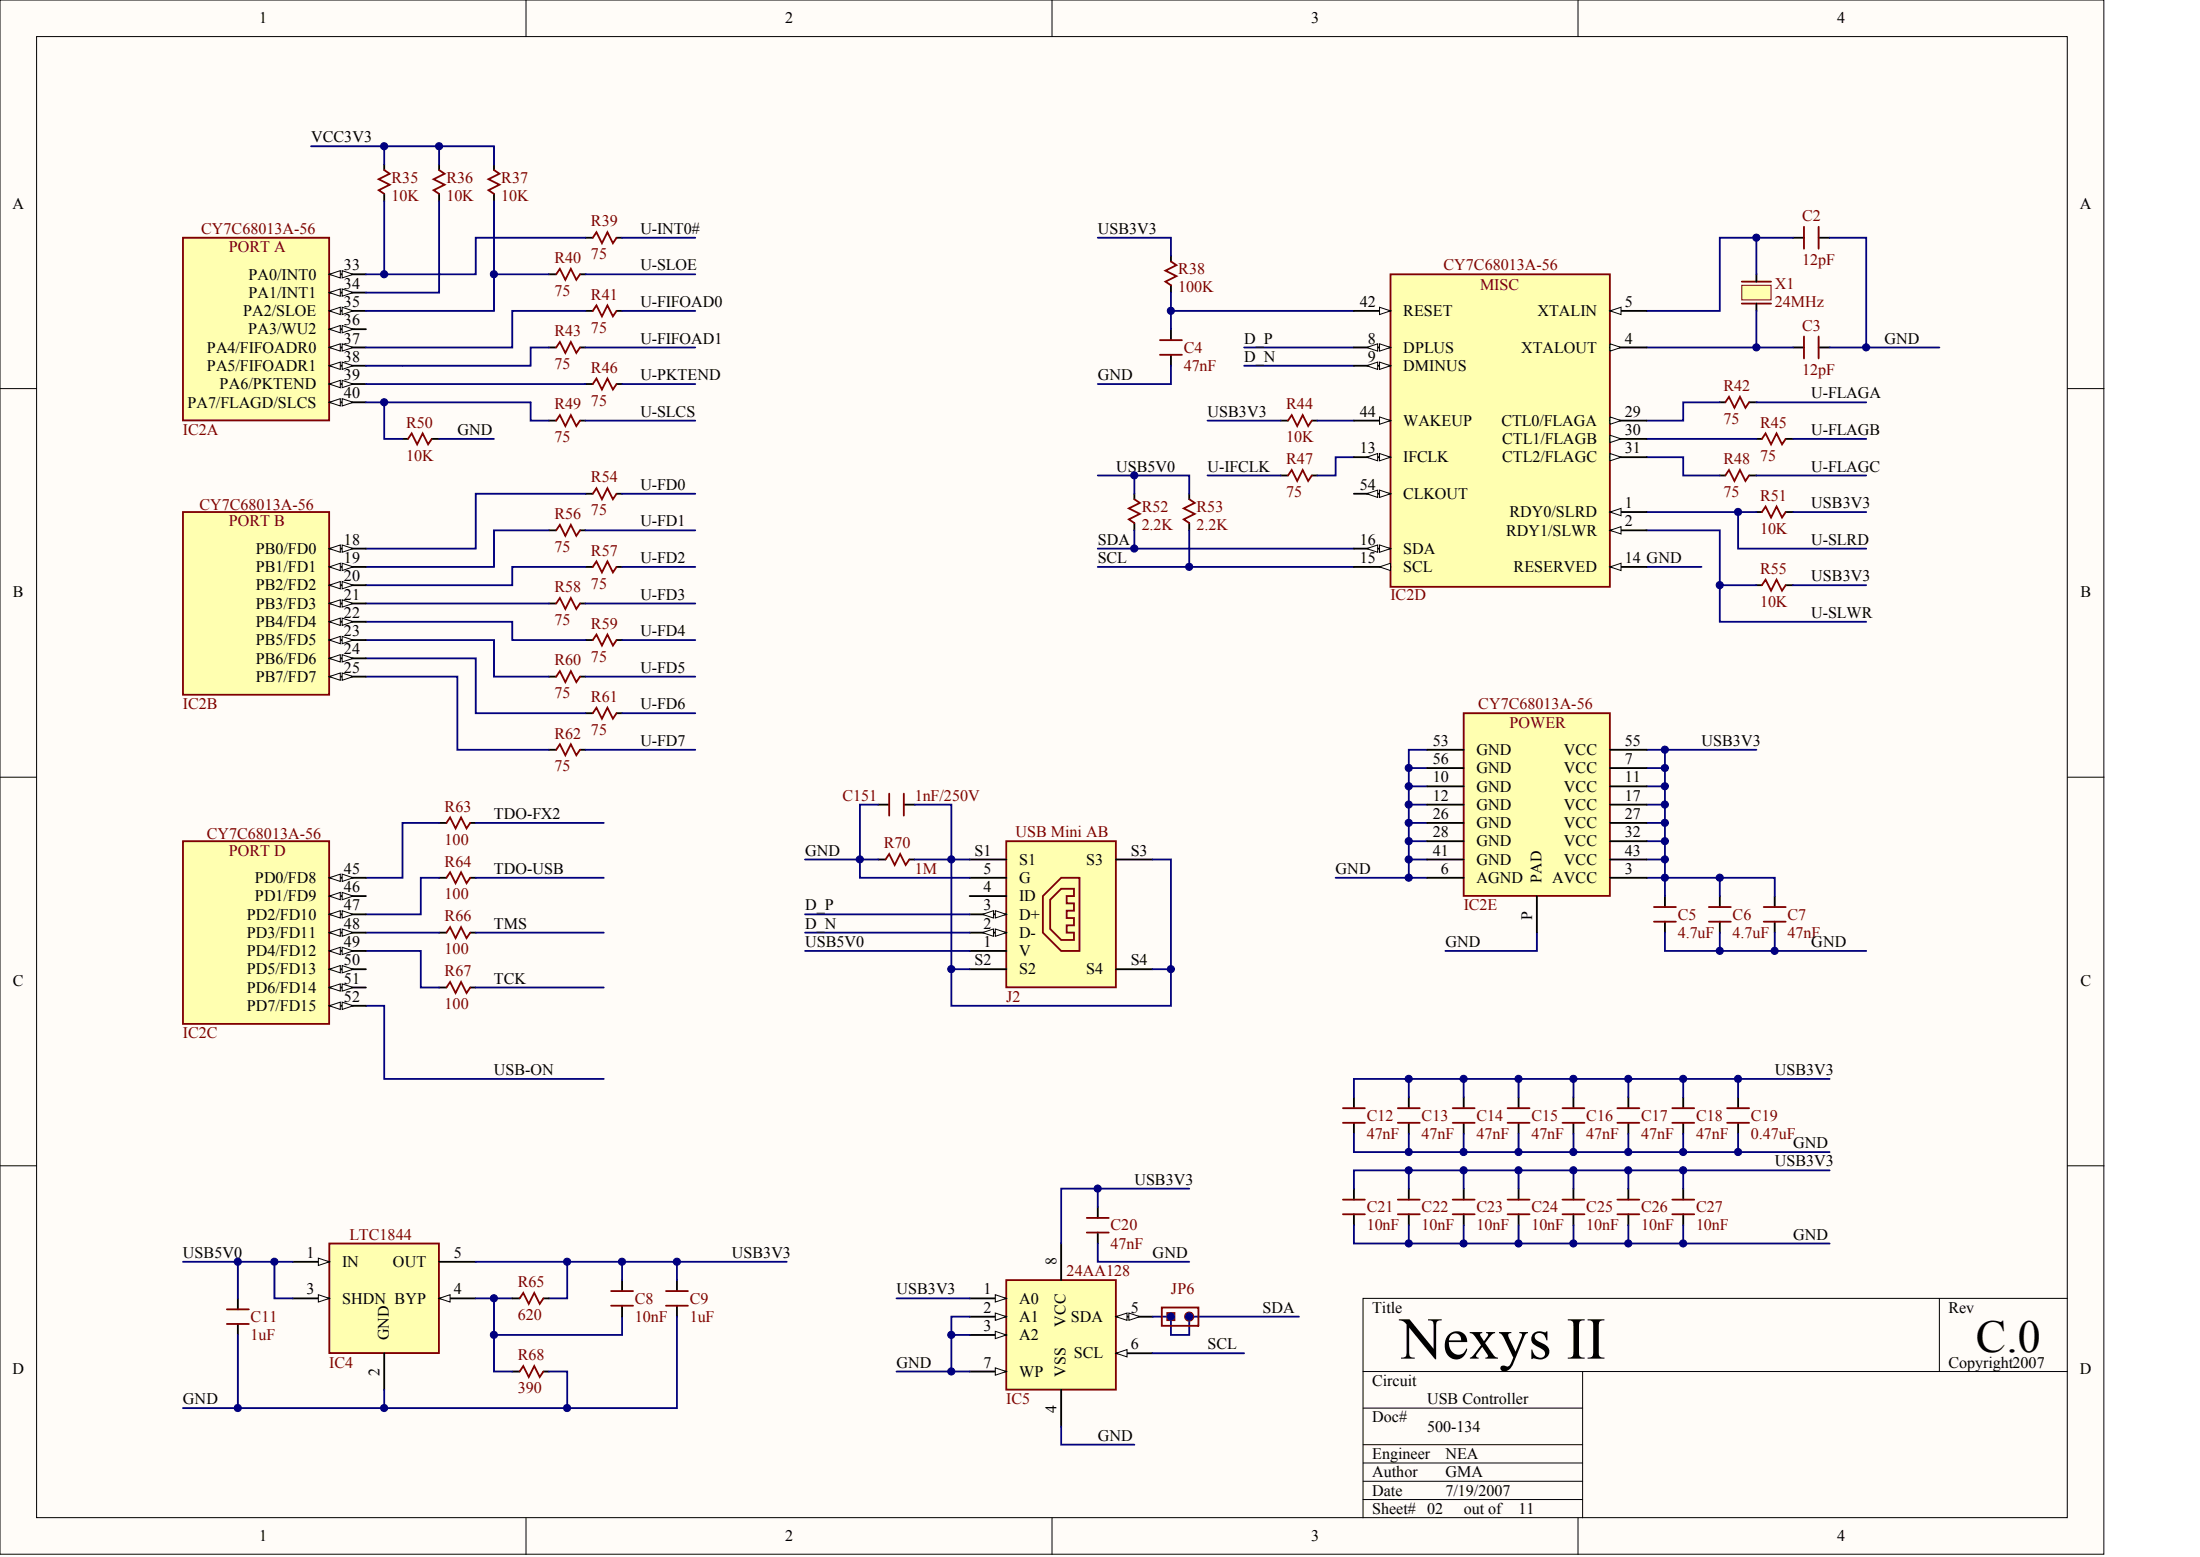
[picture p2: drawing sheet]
<svg xmlns="http://www.w3.org/2000/svg" width="840mm" height="594mm" viewBox="0 0 840 594" stroke-linecap="round" stroke-linejoin="round" font-family="sans-serif">
<g fill="#fffcf8" stroke="#000" stroke-width=".38">
<path d="M0 0h802.9v593h-802.9z"/>
<path d="M14 14h775v565.1h-775z"/>
</g>
<g fill="none" stroke="#000" stroke-width=".38">
<path d="M200.7 0v14M401.5 0v14M602.2 0v14M0 148.3h14M789 148.3h14M0 296.5h14M789 296.5h14M0 444.8h14M789 444.8h14M740.1 495.4v27.9M789 495.4h-268.8v83.7M520.2 523.3h268.8"/>
<path d="M520.2 537.3h83.8M604 523.3v55.8M520.2 558.2h83.8M520.2 551.2h83.8M200.7 579.1v14M401.5 579.1v14M520.2 565.2h83.8M520.2 572.2h83.8M602.2 579.1v14"/>
</g>
<path d="M69.8 90.7h55.8v69.7h-55.8z" fill="#ffffb0" stroke="#800000" stroke-width=".7"/>
<path d="M125.7 104.7h14" fill="none" stroke="#000" stroke-width=".7"/>
<g fill="#fffcf8" stroke="#000" stroke-width=".38">
<path d="M125.7 104.7l4.2-1.4v2.8z"/>
<path d="M130.6 103.3l4.2 1.4-4.2 1.4z"/>
</g>
<path d="M125.7 111.6h14" fill="none" stroke="#000" stroke-width=".7"/>
<g fill="#fffcf8" stroke="#000" stroke-width=".38">
<path d="M125.7 111.6l4.2-1.4v2.8z"/>
<path d="M130.6 110.2l4.2 1.4-4.2 1.4z"/>
</g>
<path d="M125.7 118.6h14" fill="none" stroke="#000" stroke-width=".7"/>
<g fill="#fffcf8" stroke="#000" stroke-width=".38">
<path d="M125.7 118.6l4.2-1.4v2.8z"/>
<path d="M130.6 117.2l4.2 1.4-4.2 1.4z"/>
</g>
<path d="M125.7 125.6h14" fill="none" stroke="#000" stroke-width=".7"/>
<g fill="#fffcf8" stroke="#000" stroke-width=".38">
<path d="M125.7 125.6l4.2-1.4v2.8z"/>
<path d="M130.6 124.2l4.2 1.4-4.2 1.4z"/>
</g>
<path d="M125.7 132.6h14" fill="none" stroke="#000" stroke-width=".7"/>
<g fill="#fffcf8" stroke="#000" stroke-width=".38">
<path d="M125.7 132.6l4.2-1.4v2.8z"/>
<path d="M130.6 131.2l4.2 1.4-4.2 1.4z"/>
</g>
<path d="M125.7 139.6h14" fill="none" stroke="#000" stroke-width=".7"/>
<g fill="#fffcf8" stroke="#000" stroke-width=".38">
<path d="M125.7 139.6l4.2-1.4v2.7z"/>
<path d="M130.6 138.2l4.2 1.4-4.2 1.3z"/>
</g>
<path d="M125.7 146.5h14" fill="none" stroke="#000" stroke-width=".7"/>
<g fill="#fffcf8" stroke="#000" stroke-width=".38">
<path d="M125.7 146.5l4.2-1.4v2.8z"/>
<path d="M130.6 145.1l4.2 1.4-4.2 1.4z"/>
</g>
<path d="M125.7 153.5h14" fill="none" stroke="#000" stroke-width=".7"/>
<g fill="#fffcf8" stroke="#000" stroke-width=".38">
<path d="M125.7 153.5l4.2-1.4v2.8z"/>
<path d="M130.6 152.1l4.2 1.4-4.2 1.4z"/>
</g>
<path d="M664.7 107.5h11.2M664.7 115.8h11.2" fill="none" stroke="#800000" stroke-width=".7"/>
<path d="M664.7 108.9h11.2v5.5h-11.2z" fill-rule="evenodd" fill="#ffffb0" stroke="#800000" stroke-width=".38"/>
<path d="M670.3 104.7v2.8M670.3 115.8v2.8" fill="none" stroke="#000" stroke-width=".7"/>
<path d="M125.7 474.5h41.8v41.8h-41.8z" fill="#ffffb0" stroke="#800000" stroke-width=".7"/>
<path d="M111.7 481.4h14" fill="none" stroke="#000" stroke-width=".7"/>
<path d="M121.5 480.1l4.2 1.3-4.2 1.4z" fill="#fffcf8" stroke="#000" stroke-width=".38"/>
<path d="M111.7 495.4h14" fill="none" stroke="#000" stroke-width=".7"/>
<path d="M121.5 494l4.2 1.4-4.2 1.4z" fill="#fffcf8" stroke="#000" stroke-width=".38"/>
<path d="M167.6 481.4h13.9M167.6 495.4h13.9" fill="none" stroke="#000" stroke-width=".7"/>
<path d="M167.6 495.4l4.2-1.4v2.8z" fill="#fffcf8" stroke="#000" stroke-width=".38"/>
<path d="M146.6 516.3v14" fill="none" stroke="#000" stroke-width=".7"/>
<path d="M384 488.4h41.9v41.8h-41.9z" fill="#ffffb0" stroke="#800000" stroke-width=".7"/>
<path d="M370.1 495.4h13.9" fill="none" stroke="#000" stroke-width=".7"/>
<path d="M379.8 494l4.2 1.4-4.2 1.4z" fill="#fffcf8" stroke="#000" stroke-width=".38"/>
<path d="M370.1 502.4h13.9" fill="none" stroke="#000" stroke-width=".7"/>
<path d="M379.8 501l4.2 1.4-4.2 1.4z" fill="#fffcf8" stroke="#000" stroke-width=".38"/>
<path d="M370.1 509.4h13.9" fill="none" stroke="#000" stroke-width=".7"/>
<path d="M379.8 508l4.2 1.4-4.2 1.4z" fill="#fffcf8" stroke="#000" stroke-width=".38"/>
<path d="M425.9 502.4h14M405 530.3v13.9" fill="none" stroke="#000" stroke-width=".7"/>
<g fill="#fffcf8" stroke="#000" stroke-width=".38">
<path d="M425.9 502.4l4.2-1.4v2.8z"/>
<path d="M430.8 501l4.2 1.4-4.2 1.4z"/>
</g>
<path d="M425.9 516.3h14" fill="none" stroke="#000" stroke-width=".7"/>
<path d="M425.9 516.3l4.2-1.4v2.8z" fill="#fffcf8" stroke="#000" stroke-width=".38"/>
<path d="M370.1 523.3h13.9" fill="none" stroke="#000" stroke-width=".7"/>
<path d="M379.8 521.9l4.2 1.4-4.2 1.4z" fill="#fffcf8" stroke="#000" stroke-width=".38"/>
<path d="M405 474.5v13.9" fill="none" stroke="#000" stroke-width=".7"/>
<path d="M384 321h41.9v55.7h-41.9z" fill="#ffffb0" stroke="#800000" stroke-width=".7"/>
<path d="M398 341.9l7-7h7v27.9h-7l-7-6.9z" fill="none" stroke="#800000" stroke-width=".7"/>
<path d="M370.1 327.9h13.9M370.1 334.9h13.9M370.1 341.9h13.9M370.1 348.9h13.9" fill="none" stroke="#000" stroke-width=".7"/>
<g fill="#fffcf8" stroke="#000" stroke-width=".38">
<path d="M379.8 347.5l4.2 1.4-4.2 1.4z"/>
<path d="M375 348.9l4.2-1.4v2.8z"/>
</g>
<path d="M370.1 355.9h13.9" fill="none" stroke="#000" stroke-width=".7"/>
<g fill="#fffcf8" stroke="#000" stroke-width=".38">
<path d="M379.8 354.5l4.2 1.4-4.2 1.4z"/>
<path d="M375 355.9l4.2-1.4v2.8z"/>
</g>
<path d="M425.9 327.9h14M370.1 362.8h13.9M370.1 369.8h13.9M425.9 369.8h14" fill="none" stroke="#000" stroke-width=".7"/>
<path d="M400.8 343.3l4.2-4.2h4.9v2.8h-2.8v2.8h2.8v2.8h-2.8v2.8h2.8v2.8h-2.8v2.8h2.8v2.7h-4.9l-4.2-4.1z" fill-rule="evenodd" fill="#ffffb0" stroke="#800000" stroke-width=".7"/>
<g fill="none" stroke="#000" stroke-width=".7">
<path d="M146.6 62.8v2.1M146.6 74v2.8M167.6 62.8v2.1M167.6 74v2.8M188.5 62.8v2.1M188.5 74v2.8M223.4 90.7h2.8M235.3 90.7h2.1M446.9 97.7v2.1M684.3 90.7h4.2M694.1 90.7h4.2M209.5 104.7h2.8"/>
<path d="M221.3 104.7h2.1M223.4 118.6h2.8M235.3 118.6h2.1M446.9 108.9v2.7M209.5 132.6h2.8M221.3 132.6h2.1M446.9 125.6v4.2M446.9 135.4v4.2M684.3 132.6h4.2M694.1 132.6h4.2M223.4 146.5h2.8M235.3 146.5h2.1"/>
<path d="M656.4 153.5h2.1M667.5 153.5h2.8M153.6 167.5h2.1M164.8 167.5h2.8M209.5 160.5h2.8M221.3 160.5h2.1M488.8 160.5h2.8M500.6 160.5h2.1M670.3 167.5h2.1M681.5 167.5h2.8M223.4 188.4h2.8M235.3 188.4h2.1"/>
<path d="M432.9 188.4v2.1M432.9 199.6v2.8M453.9 188.4v2.1M453.9 199.6v2.8M488.8 181.4h2.8M500.6 181.4h2.1M656.4 181.4h2.1M667.5 181.4h2.8M670.3 195.4h2.1M681.5 195.4h2.8M209.5 202.4h2.8M221.3 202.4h2.1"/>
<path d="M223.4 216.3h2.8M235.3 216.3h2.1M209.5 230.3h2.8M221.3 230.3h2.1M670.3 223.3h2.1M681.5 223.3h2.8M209.5 258.2h2.8M221.3 258.2h2.1M223.4 244.2h2.8M235.3 244.2h2.1M223.4 272.1h2.8M235.3 272.1h2.1"/>
<path d="M209.5 286.1h2.8M221.3 286.1h2.1M167.6 314h2.8M179.5 314h2M167.6 334.9h2.8M179.5 334.9h2M335.2 327.9h2.8M347 327.9h2.1M167.6 355.9h2.8M179.5 355.9h2M635.4 341.9v4.2M635.4 351.7v4.2"/>
<path d="M656.4 341.9v4.2M656.4 351.7v4.2M677.3 341.9v4.2M677.3 351.7v4.2M167.6 376.8h2.8M179.5 376.8h2M516.7 418.7v4.1M537.7 418.7v4.1M558.6 418.7v4.1M579.5 418.7v4.1M600.5 418.7v4.1M621.4 418.7v4.1"/>
<path d="M642.4 418.7v4.1M663.3 418.7v4.1M516.7 428.4v4.2M537.7 428.4v4.2M558.6 428.4v4.2M579.5 428.4v4.2M600.5 428.4v4.2M621.4 428.4v4.2M642.4 428.4v4.2M663.3 428.4v4.2M516.7 453.5v4.2M537.7 453.5v4.2"/>
<path d="M558.6 453.5v4.2M579.5 453.5v4.2M600.5 453.5v4.2M621.4 453.5v4.2M642.4 453.5v4.2M419 460.5v4.2M419 470.3v4.2M516.7 463.3v4.2M537.7 463.3v4.2M558.6 463.3v4.2M579.5 463.3v4.2M600.5 463.3v4.2"/>
<path d="M621.4 463.3v4.2M642.4 463.3v4.2M90.8 495.4v4.2M195.5 495.4h2.8M207.4 495.4h2.1M237.4 488.4v4.2M237.4 498.2v4.2M258.4 488.4v4.2M258.4 498.2v4.2M90.8 505.2v4.2M195.5 523.3h2.8M207.4 523.3h2.1"/>
</g>
<g fill="none" stroke="#800000" stroke-width=".7">
<path d="M146.6 64.9l2.1 1.4-4.2 2.1 4.2 2.1-4.2 2.1 2.1 1.4M167.6 64.9l2.1 1.4-4.2 2.1 4.2 2.1-4.2 2.1 2.1 1.4M188.5 64.9l2.1 1.4-4.2 2.1 4.2 2.1-4.2 2.1 2.1 1.4M226.2 90.7l1.4-2.1 2.1 4.2 2.1-4.2 2.1 4.2 1.4-2.1M446.9 99.8l2.1 1.4-4.2 2.1 4.2 2.1-4.2 2.1 2.1 1.4M688.5 86.5v8.4M694.1 86.5v8.4M212.3 104.7l1.4-2.1 2.1 4.2 2.1-4.2 2 4.2 1.4-2.1M226.2 118.6l1.4-2.1 2.1 4.2 2.1-4.2 2.1 4.2 1.4-2.1M212.3 132.6l1.4-2.1 2.1 4.2 2.1-4.2 2 4.2 1.4-2.1M442.7 129.8h8.4M442.7 135.4h8.4"/>
<path d="M688.5 128.4v8.4M694.1 128.4v8.4M226.2 146.5l1.4-2.1 2.1 4.2 2.1-4.2 2.1 4.2 1.4-2.1M658.5 153.5l1.3-2.1 2.1 4.2 2.1-4.2 2.1 4.2 1.4-2.1M155.7 167.5l1.4-2.1 2.1 4.2 2.1-4.2 2.1 4.2 1.4-2.1M212.3 160.5l1.4-2.1 2.1 4.2 2.1-4.2 2 4.2 1.4-2.1M491.6 160.5l1.4-2.1 2.1 4.2 2.1-4.2 2.1 4.2 1.3-2.1M672.4 167.5l1.4-2.1 2.1 4.2 2.1-4.2 2.1 4.2 1.4-2.1M226.2 188.4l1.4-2.1 2.1 4.2 2.1-4.2 2.1 4.2 1.4-2.1M432.9 190.5l2.1 1.4-4.2 2.1 4.2 2.1-4.2 2.1 2.1 1.4M453.9 190.5l2.1 1.4-4.2 2.1 4.2 2.1-4.2 2.1 2.1 1.4M491.6 181.4l1.4-2.1 2.1 4.2 2.1-4.2 2.1 4.2 1.3-2.1"/>
<path d="M658.5 181.4l1.3-2.1 2.1 4.2 2.1-4.2 2.1 4.2 1.4-2.1M672.4 195.4l1.4-2.1 2.1 4.2 2.1-4.2 2.1 4.2 1.4-2.1M212.3 202.4l1.4-2.1 2.1 4.1 2.1-4.1 2 4.1 1.4-2M226.2 216.3l1.4-2.1 2.1 4.2 2.1-4.2 2.1 4.2 1.4-2.1M212.3 230.3l1.4-2.1 2.1 4.2 2.1-4.2 2 4.2 1.4-2.1M672.4 223.3l1.4-2.1 2.1 4.2 2.1-4.2 2.1 4.2 1.4-2.1M212.3 258.2l1.4-2.1 2.1 4.2 2.1-4.2 2 4.2 1.4-2.1M226.2 244.2l1.4-2.1 2.1 4.2 2.1-4.2 2.1 4.2 1.4-2.1M226.2 272.1l1.4-2.1 2.1 4.2 2.1-4.2 2.1 4.2 1.4-2.1M212.3 286.1l1.4-2.1 2.1 4.2 2.1-4.2 2 4.2 1.4-2.1M170.4 314l1.4-2.1 2.1 4.2 2.1-4.2 2.1 4.2 1.4-2.1M170.4 334.9l1.4-2.1 2.1 4.2 2.1-4.2 2.1 4.2 1.4-2.1"/>
<path d="M338 327.9l1.4-2 2 4.1 2.1-4.1 2.1 4.1 1.4-2.1M170.4 355.9l1.4-2.1 2.1 4.1 2.1-4.1 2.1 4.1 1.4-2M631.2 346.1h8.4M631.2 351.7h8.4M652.2 346.1h8.3M652.2 351.7h8.3M673.1 346.1h8.4M673.1 351.7h8.4M170.4 376.8l1.4-2.1 2.1 4.2 2.1-4.2 2.1 4.2 1.4-2.1M512.5 422.8h8.4M512.5 428.4h8.4M533.5 422.8h8.3"/>
<path d="M533.5 428.4h8.3M554.4 422.8h8.4M554.4 428.4h8.4M575.4 422.8h8.3M575.4 428.4h8.3M596.3 422.8h8.4M596.3 428.4h8.4M617.3 422.8h8.3M617.3 428.4h8.3M638.2 422.8h8.4M638.2 428.4h8.4M659.2 422.8h8.3"/>
<path d="M659.2 428.4h8.3M512.5 457.7h8.4M533.5 457.7h8.3M554.4 457.7h8.4M575.4 457.7h8.3M596.3 457.7h8.4M617.3 457.7h8.3M638.2 457.7h8.4M414.8 464.7h8.3M414.8 470.3h8.3M512.5 463.3h8.4M533.5 463.3h8.3"/>
<path d="M554.4 463.3h8.4M575.4 463.3h8.3M596.3 463.3h8.4M617.3 463.3h8.3M638.2 463.3h8.4M86.6 499.6h8.4M198.3 495.4l1.4-2.1 2.1 4.2 2.1-4.2 2.1 4.2 1.4-2.1M233.2 492.6h8.4M233.2 498.2h8.4M254.2 492.6h8.3M254.2 498.2h8.3M443.4 498.9h14v7h-14z"/>
<path d="M86.6 505.2h8.4M445.5 501h2.7v2.7h-2.7zM198.3 523.3l1.4-2.1 2.1 4.2 2.1-4.2 2.1 4.2 1.4-2.1"/>
<circle cx="453.8" cy="502.3" r="1.57"/>
</g>
<g fill="none" stroke="#000080" stroke-width=".7">
<path d="M118.7 55.8h69.8v7M146.6 55.8v7M167.6 55.8v7M146.6 76.8v27.9M167.6 76.8v34.8h-27.9M188.5 76.8v41.8h-48.8M223.4 90.7h-41.9v14h-41.8M237.4 90.7h27.9M419 90.7h27.9v7M670.3 90.7v14M684.3 90.7h-27.9v27.9h-28M698.3 90.7h13.9v41.9h-13.9"/>
<path d="M188.5 104.7h21M223.4 118.6h-27.9v14h-55.8M223.4 104.7h41.9M237.4 118.6h27.9M446.9 111.6v7h69.8M446.9 118.6v7M670.3 118.6v14h14M209.5 132.6h-7v7h-62.8M223.4 132.6h41.9M446.9 139.6v6.9h-27.9M474.8 132.6h41.9M474.8 139.6h41.9"/>
<path d="M628.4 132.6h41.9M712.2 132.6h27.9M139.7 146.5h83.7M139.7 153.5h6.9M237.4 146.5h27.9M656.4 153.5h-14v7h-14M670.3 153.5h41.9M167.6 167.5h20.9M209.5 160.5h-7v-7h-55.9v14h7M223.4 160.5h41.9M460.8 160.5h28M502.7 160.5h14"/>
<path d="M516.7 174.4h-7v7h-7M628.4 174.4h14v7h14M628.4 167.5h41.9M684.3 167.5h27.9M223.4 188.4h-41.9v20.9h-41.8M237.4 188.4h27.9M419 181.4h34.9v7M432.9 181.4v7M460.8 181.4h28M628.4 195.4h41.9M663.3 195.4v13.9h48.9M670.3 181.4h41.9"/>
<path d="M684.3 195.4h27.9M209.5 202.4h-21v13.9h-48.8M223.4 216.3h-27.9v7h-55.8M223.4 202.4h41.9M237.4 216.3h27.9M419 216.3h97.7M419 209.3h97.7M432.9 202.4v6.9M453.9 202.4v13.9M628.4 202.4h28v20.9h13.9M628.4 216.3h21M139.7 237.2h55.8v7h27.9"/>
<path d="M139.7 230.3h69.8M223.4 230.3h41.9M656.4 223.3v13.9h55.8M684.3 223.3h27.9M139.7 244.2h48.8v14h21M139.7 251.2h41.8v20.9h41.9M139.7 258.2h34.9v27.9h34.9M223.4 258.2h41.9M237.4 244.2h27.9M237.4 272.1h27.9M223.4 286.1h41.9M537.7 293.1v6.9h6.9"/>
<path d="M544.6 286.1h-6.9v7h6.9M628.4 293.1h7v6.9M628.4 286.1h7v7M635.4 286.1h34.9M167.6 314h-14v20.9h-13.9M181.5 314h48.9M537.7 300v7h6.9M537.7 307v7h6.9M537.7 314v7h6.9M628.4 314h7v7M628.4 300h7M628.4 307h7"/>
<path d="M635.4 300v14M167.6 334.9h-7v14h-20.9M181.5 334.9h48.9M307.2 327.9h21v7h41.9M370.1 327.9h-7v55.9h83.8v-14h-7M439.9 327.9h7v41.9M509.7 334.9h28M537.7 321v6.9h6.9M537.7 327.9v7h6.9M628.4 327.9h7v7h-7M628.4 321h7v6.9M656.4 334.9h20.9v7"/>
<path d="M139.7 355.9h27.9M181.5 355.9h48.9M307.2 355.9h62.9M307.2 348.9h62.9M586.5 355.9v6.9h-34.9M635.4 341.9v-7h21v7M635.4 355.9v6.9h21v-6.9M677.3 355.9v6.9h-20.9M139.7 362.8h20.9v14h7M181.5 376.8h48.9M307.2 362.8h62.9M363.1 369.8h7"/>
<path d="M677.3 362.8h34.9M139.7 383.8h6.9v27.9h83.8M516.7 418.7v-7h21v7M537.7 411.7h20.9v7M558.6 411.7h20.9v7M579.5 411.7h21v7M600.5 411.7h20.9v7M621.4 411.7h21v7M642.4 411.7h20.9v7M663.3 411.7h35M516.7 432.6v7h21v-7M558.6 432.6v7h-20.9"/>
<path d="M579.5 432.6v7M600.5 432.6v7h-41.9M621.4 432.6v7h-20.9M642.4 432.6v7h-21M663.3 432.6v7h-20.9M663.3 439.6h35M419 453.5v7M453.9 453.5h-48.9v21M516.7 453.5v-6.9h21v6.9M537.7 446.6h20.9v6.9M558.6 446.6h20.9v6.9M579.5 446.6h21v6.9"/>
<path d="M600.5 446.6h20.9v6.9M621.4 446.6h21v6.9M642.4 446.6h55.9M419 474.5v6.9h34.9M516.7 467.5v7h21v-7M558.6 467.5v7h-20.9M579.5 467.5v7h-20.9M600.5 467.5v7h-21M621.4 467.5v7h-20.9M642.4 467.5v7h-21M642.4 474.5h55.9M69.8 481.4h34.9"/>
<path d="M90.8 481.4v14M111.7 481.4h-7v14h7M181.5 481.4h35v14h-7M181.5 495.4h14M188.5 495.4v14h48.9v-7M216.5 481.4h41.9v7M237.4 481.4v7M258.4 481.4h41.8M342.1 495.4h28M90.8 509.4v27.9h55.8v-7M188.5 509.4v13.9h7M258.4 502.4v34.9h-41.9"/>
<path d="M363.1 509.4v13.9h7M370.1 502.4h-7v7h7M439.9 502.4h7v7h7v-7h41.9M439.9 516.3h34.9M69.8 537.3h21M209.5 523.3h7v14h-69.9M342.1 523.3h21M405 544.2v7h27.9"/>
</g>
<g fill="#000">
<circle cx="446.9" cy="502.4" r=".35"/>
<circle cx="453.9" cy="502.4" r=".35"/>
</g>
<path d="M558.6 272.1h55.8v69.7h-55.8z" fill="#ffffb0" stroke="#800000" stroke-width=".7"/>
<g fill="none" stroke="#000" stroke-width=".7">
<path d="M544.6 286.1h14M544.6 293.1h14M614.5 286.1h13.9M614.5 293.1h13.9M544.6 300h14M544.6 307h14M544.6 314h14M614.5 300h13.9M614.5 307h13.9M614.5 314h13.9M544.6 321h14M544.6 327.9h14"/>
<path d="M544.6 334.9h14M614.5 321h13.9M614.5 327.9h13.9M614.5 334.9h13.9M586.5 341.9v14"/>
</g>
<path d="M530.7 104.7h83.7v119.2h-83.7z" fill="#ffffb0" stroke="#800000" stroke-width=".7"/>
<path d="M614.5 118.6h13.9" fill="none" stroke="#000" stroke-width=".7"/>
<path d="M614.5 118.6l4.2-1.4v2.8z" fill="#fffcf8" stroke="#000" stroke-width=".38"/>
<path d="M614.5 132.6h13.9" fill="none" stroke="#000" stroke-width=".7"/>
<path d="M614.5 131.2l4.2 1.4-4.2 1.4z" fill="#fffcf8" stroke="#000" stroke-width=".38"/>
<path d="M614.5 160.5h13.9" fill="none" stroke="#000" stroke-width=".7"/>
<path d="M614.5 159.1l4.2 1.4-4.2 1.4z" fill="#fffcf8" stroke="#000" stroke-width=".38"/>
<path d="M614.5 167.5h13.9" fill="none" stroke="#000" stroke-width=".7"/>
<path d="M614.5 166.1l4.2 1.4-4.2 1.4z" fill="#fffcf8" stroke="#000" stroke-width=".38"/>
<path d="M614.5 174.4h13.9" fill="none" stroke="#000" stroke-width=".7"/>
<path d="M614.5 173l4.2 1.4-4.2 1.4z" fill="#fffcf8" stroke="#000" stroke-width=".38"/>
<path d="M614.5 195.4h13.9" fill="none" stroke="#000" stroke-width=".7"/>
<path d="M614.5 195.4l4.2-1.4v2.8z" fill="#fffcf8" stroke="#000" stroke-width=".38"/>
<path d="M614.5 202.4h13.9" fill="none" stroke="#000" stroke-width=".7"/>
<path d="M614.5 202.4l4.2-1.4v2.7z" fill="#fffcf8" stroke="#000" stroke-width=".38"/>
<path d="M614.5 216.3h13.9" fill="none" stroke="#000" stroke-width=".7"/>
<path d="M614.5 216.3l4.2-1.4v2.8z" fill="#fffcf8" stroke="#000" stroke-width=".38"/>
<path d="M516.7 118.6h14" fill="none" stroke="#000" stroke-width=".7"/>
<path d="M526.5 117.2l4.2 1.4-4.2 1.4z" fill="#fffcf8" stroke="#000" stroke-width=".38"/>
<path d="M516.7 132.6h14" fill="none" stroke="#000" stroke-width=".7"/>
<g fill="#fffcf8" stroke="#000" stroke-width=".38">
<path d="M526.5 131.2l4.2 1.4-4.2 1.4z"/>
<path d="M521.6 132.6l4.2-1.4v2.8z"/>
</g>
<path d="M516.7 139.6h14" fill="none" stroke="#000" stroke-width=".7"/>
<g fill="#fffcf8" stroke="#000" stroke-width=".38">
<path d="M526.5 138.2l4.2 1.4-4.2 1.3z"/>
<path d="M521.6 139.6l4.2-1.4v2.7z"/>
</g>
<path d="M516.7 160.5h14" fill="none" stroke="#000" stroke-width=".7"/>
<path d="M526.5 159.1l4.2 1.4-4.2 1.4z" fill="#fffcf8" stroke="#000" stroke-width=".38"/>
<path d="M516.7 174.4h14" fill="none" stroke="#000" stroke-width=".7"/>
<g fill="#fffcf8" stroke="#000" stroke-width=".38">
<path d="M526.5 173l4.2 1.4-4.2 1.4z"/>
<path d="M521.6 174.4l4.2-1.4v2.8z"/>
</g>
<path d="M516.7 188.4h14" fill="none" stroke="#000" stroke-width=".7"/>
<g fill="#fffcf8" stroke="#000" stroke-width=".38">
<path d="M526.5 187l4.2 1.4-4.2 1.4z"/>
<path d="M521.6 188.4l4.2-1.4v2.8z"/>
</g>
<path d="M516.7 209.3h14" fill="none" stroke="#000" stroke-width=".7"/>
<g fill="#fffcf8" stroke="#000" stroke-width=".38">
<path d="M526.5 207.9l4.2 1.4-4.2 1.4z"/>
<path d="M521.6 209.3l4.2-1.4v2.8z"/>
</g>
<path d="M516.7 216.3h14" fill="none" stroke="#000" stroke-width=".7"/>
<path d="M526.5 216.3l4.2-1.4v2.8z" fill="#fffcf8" stroke="#000" stroke-width=".38"/>
<path d="M69.8 321h55.8v69.7h-55.8z" fill="#ffffb0" stroke="#800000" stroke-width=".7"/>
<path d="M125.7 334.9h14" fill="none" stroke="#000" stroke-width=".7"/>
<g fill="#fffcf8" stroke="#000" stroke-width=".38">
<path d="M125.7 334.9l4.2-1.4v2.8z"/>
<path d="M130.6 333.5l4.2 1.4-4.2 1.4z"/>
</g>
<path d="M125.7 341.9h14" fill="none" stroke="#000" stroke-width=".7"/>
<g fill="#fffcf8" stroke="#000" stroke-width=".38">
<path d="M125.7 341.9l4.2-1.4v2.8z"/>
<path d="M130.6 340.5l4.2 1.4-4.2 1.4z"/>
</g>
<path d="M125.7 348.9h14" fill="none" stroke="#000" stroke-width=".7"/>
<g fill="#fffcf8" stroke="#000" stroke-width=".38">
<path d="M125.7 348.9l4.2-1.4v2.8z"/>
<path d="M130.6 347.5l4.2 1.4-4.2 1.4z"/>
</g>
<path d="M125.7 355.9h14" fill="none" stroke="#000" stroke-width=".7"/>
<g fill="#fffcf8" stroke="#000" stroke-width=".38">
<path d="M125.7 355.9l4.2-1.4v2.8z"/>
<path d="M130.6 354.5l4.2 1.4-4.2 1.4z"/>
</g>
<path d="M125.7 362.8h14" fill="none" stroke="#000" stroke-width=".7"/>
<g fill="#fffcf8" stroke="#000" stroke-width=".38">
<path d="M125.7 362.8l4.2-1.4v2.8z"/>
<path d="M130.6 361.4l4.2 1.4-4.2 1.4z"/>
</g>
<path d="M125.7 369.8h14" fill="none" stroke="#000" stroke-width=".7"/>
<g fill="#fffcf8" stroke="#000" stroke-width=".38">
<path d="M125.7 369.8l4.2-1.4v2.8z"/>
<path d="M130.6 368.4l4.2 1.4-4.2 1.4z"/>
</g>
<path d="M125.7 376.8h14" fill="none" stroke="#000" stroke-width=".7"/>
<g fill="#fffcf8" stroke="#000" stroke-width=".38">
<path d="M125.7 376.8l4.2-1.4v2.8z"/>
<path d="M130.6 375.4l4.2 1.4-4.2 1.4z"/>
</g>
<path d="M125.7 383.8h14" fill="none" stroke="#000" stroke-width=".7"/>
<g fill="#fffcf8" stroke="#000" stroke-width=".38">
<path d="M125.7 383.8l4.2-1.4v2.8z"/>
<path d="M130.6 382.4l4.2 1.4-4.2 1.4z"/>
</g>
<path d="M69.8 195.4h55.8v69.7h-55.8z" fill="#ffffb0" stroke="#800000" stroke-width=".7"/>
<path d="M125.7 209.3h14" fill="none" stroke="#000" stroke-width=".7"/>
<g fill="#fffcf8" stroke="#000" stroke-width=".38">
<path d="M125.7 209.3l4.2-1.4v2.8z"/>
<path d="M130.6 207.9l4.2 1.4-4.2 1.4z"/>
</g>
<path d="M125.7 216.3h14" fill="none" stroke="#000" stroke-width=".7"/>
<g fill="#fffcf8" stroke="#000" stroke-width=".38">
<path d="M125.7 216.3l4.2-1.4v2.8z"/>
<path d="M130.6 214.9l4.2 1.4-4.2 1.4z"/>
</g>
<path d="M125.7 223.3h14" fill="none" stroke="#000" stroke-width=".7"/>
<g fill="#fffcf8" stroke="#000" stroke-width=".38">
<path d="M125.7 223.3l4.2-1.4v2.8z"/>
<path d="M130.6 221.9l4.2 1.4-4.2 1.4z"/>
</g>
<path d="M125.7 230.3h14" fill="none" stroke="#000" stroke-width=".7"/>
<g fill="#fffcf8" stroke="#000" stroke-width=".38">
<path d="M125.7 230.3l4.2-1.4v2.8z"/>
<path d="M130.6 228.9l4.2 1.4-4.2 1.4z"/>
</g>
<path d="M125.7 237.2h14" fill="none" stroke="#000" stroke-width=".7"/>
<g fill="#fffcf8" stroke="#000" stroke-width=".38">
<path d="M125.7 237.2l4.2-1.4v2.8z"/>
<path d="M130.6 235.8l4.2 1.4-4.2 1.4z"/>
</g>
<path d="M125.7 244.2h14" fill="none" stroke="#000" stroke-width=".7"/>
<g fill="#fffcf8" stroke="#000" stroke-width=".38">
<path d="M125.7 244.2l4.2-1.4v2.8z"/>
<path d="M130.6 242.8l4.2 1.4-4.2 1.4z"/>
</g>
<path d="M125.7 251.2h14" fill="none" stroke="#000" stroke-width=".7"/>
<g fill="#fffcf8" stroke="#000" stroke-width=".38">
<path d="M125.7 251.2l4.2-1.4v2.8z"/>
<path d="M130.6 249.8l4.2 1.4-4.2 1.4z"/>
</g>
<path d="M125.7 258.2h14" fill="none" stroke="#000" stroke-width=".7"/>
<g fill="#fffcf8" stroke="#000" stroke-width=".38">
<path d="M125.7 258.2l4.2-1.4v2.8z"/>
<path d="M130.6 256.8l4.2 1.4-4.2 1.4z"/>
</g>
<path d="M335.2 307h4.2M344.9 307h4.2" fill="none" stroke="#000" stroke-width=".7"/>
<path d="M339.4 302.8v8.4M344.9 302.8v8.4" fill="none" stroke="#800000" stroke-width=".7"/>
<path d="M335.2 307h-7v20.9h7M349.1 307h14v20.9h-14" fill="none" stroke="#000080" stroke-width=".7"/>
<g fill="#000080" stroke="#000080" stroke-width=".38">
<circle cx="90.7" cy="537.2" r="1.36"/>
<circle cx="90.7" cy="481.4" r="1.36"/>
<circle cx="104.7" cy="481.4" r="1.36"/>
<circle cx="146.6" cy="537.2" r="1.36"/>
<circle cx="146.6" cy="153.5" r="1.36"/>
<circle cx="146.6" cy="104.6" r="1.36"/>
<circle cx="146.6" cy="55.8" r="1.36"/>
<circle cx="167.5" cy="55.8" r="1.36"/>
<circle cx="188.5" cy="509.3" r="1.36"/>
<circle cx="188.5" cy="495.4" r="1.36"/>
<circle cx="188.5" cy="104.6" r="1.36"/>
<circle cx="216.4" cy="537.2" r="1.36"/>
<circle cx="216.4" cy="481.4" r="1.36"/>
<circle cx="237.4" cy="481.4" r="1.36"/>
<circle cx="258.3" cy="481.4" r="1.36"/>
<circle cx="328.1" cy="327.9" r="1.36"/>
<circle cx="363.1" cy="523.3" r="1.36"/>
<circle cx="363.1" cy="509.3" r="1.36"/>
<circle cx="363.1" cy="369.8" r="1.36"/>
<circle cx="363.1" cy="327.9" r="1.36"/>
<circle cx="418.9" cy="453.5" r="1.36"/>
<circle cx="432.9" cy="209.3" r="1.36"/>
<circle cx="432.9" cy="181.4" r="1.36"/>
<circle cx="446.8" cy="502.3" r="1.36"/>
<circle cx="446.8" cy="369.8" r="1.36"/>
<circle cx="446.8" cy="118.6" r="1.36"/>
<circle cx="453.8" cy="502.3" r="1.36"/>
<circle cx="453.8" cy="216.3" r="1.36"/>
<circle cx="537.6" cy="474.4" r="1.36"/>
<circle cx="537.6" cy="446.5" r="1.36"/>
<circle cx="537.6" cy="439.5" r="1.36"/>
<circle cx="537.6" cy="411.6" r="1.36"/>
<circle cx="537.6" cy="334.9" r="1.36"/>
<circle cx="537.6" cy="327.9" r="1.36"/>
<circle cx="537.6" cy="320.9" r="1.36"/>
<circle cx="537.6" cy="314" r="1.36"/>
<circle cx="537.6" cy="307" r="1.36"/>
<circle cx="537.6" cy="300" r="1.36"/>
<circle cx="537.6" cy="293" r="1.36"/>
<circle cx="558.6" cy="474.4" r="1.36"/>
<circle cx="558.6" cy="446.5" r="1.36"/>
<circle cx="558.6" cy="439.5" r="1.36"/>
<circle cx="558.6" cy="411.6" r="1.36"/>
<circle cx="579.5" cy="474.4" r="1.36"/>
<circle cx="579.5" cy="446.5" r="1.36"/>
<circle cx="579.5" cy="439.5" r="1.36"/>
<circle cx="579.5" cy="411.6" r="1.36"/>
<circle cx="600.5" cy="474.4" r="1.36"/>
<circle cx="600.5" cy="446.5" r="1.36"/>
<circle cx="600.5" cy="439.5" r="1.36"/>
<circle cx="600.5" cy="411.6" r="1.36"/>
<circle cx="621.4" cy="474.4" r="1.36"/>
<circle cx="621.4" cy="446.5" r="1.36"/>
<circle cx="621.4" cy="439.5" r="1.36"/>
<circle cx="621.4" cy="411.6" r="1.36"/>
<circle cx="635.4" cy="334.9" r="1.36"/>
<circle cx="635.4" cy="327.9" r="1.36"/>
<circle cx="635.4" cy="320.9" r="1.36"/>
<circle cx="635.4" cy="314" r="1.36"/>
<circle cx="635.4" cy="307" r="1.36"/>
<circle cx="635.4" cy="300" r="1.36"/>
<circle cx="635.4" cy="293" r="1.36"/>
<circle cx="635.4" cy="286" r="1.36"/>
<circle cx="642.4" cy="474.4" r="1.36"/>
<circle cx="642.4" cy="446.5" r="1.36"/>
<circle cx="642.4" cy="439.5" r="1.36"/>
<circle cx="642.4" cy="411.6" r="1.36"/>
<circle cx="656.3" cy="362.8" r="1.36"/>
<circle cx="656.3" cy="334.9" r="1.36"/>
<circle cx="656.3" cy="223.2" r="1.36"/>
<circle cx="663.3" cy="439.5" r="1.36"/>
<circle cx="663.3" cy="411.6" r="1.36"/>
<circle cx="663.3" cy="195.3" r="1.36"/>
<circle cx="670.3" cy="132.5" r="1.36"/>
<circle cx="670.3" cy="90.7" r="1.36"/>
<circle cx="677.3" cy="362.8" r="1.36"/>
<circle cx="712.2" cy="132.5" r="1.36"/>
</g>
<text font-size="22.7" x="534.2" y="518.4">Nexys II</text>
<text font-size="17.4" x="754.1" y="515.8">C.0</text>
<g font-size="6.1">
<text x="98.9" y="9">1</text>
<text x="299.6" y="9">2</text>
<text x="500.4" y="9">3</text>
<text x="701.1" y="9">4</text>
<text x="118.7" y="54.3">VCC3V3</text>
<text x="4.7" y="79.6">A</text>
<text x="793.8" y="79.6">A</text>
<text x="244.4" y="89.2">U-INT0#</text>
<text x="419" y="89.2">USB3V3</text>
<text x="94.8" y="106.6">PA0/INT0</text>
<text x="131.3" y="103.2">33</text>
<text x="244.4" y="103.2">U-SLOE</text>
<text x="94.8" y="113.6">PA1/INT1</text>
<text x="131.3" y="110.1">34</text>
<text x="131.3" y="117.1">35</text>
<text x="244.4" y="117.1">U-FIFOAD0</text>
<text x="518.9" y="117.1">42</text>
<text x="620" y="117.1">5</text>
<text x="92.8" y="120.6">PA2/SLOE</text>
<text x="131.3" y="124.1">36</text>
<text x="535.6" y="120.6">RESET</text>
<text x="586.8" y="120.6">XTALIN</text>
<text x="94.8" y="127.6">PA3/WU2</text>
<text x="131.3" y="131.1">37</text>
<text x="244.4" y="131.1">U-FIFOAD1</text>
<text x="474.8" y="131.1">D_P</text>
<text x="522" y="131.1">8</text>
<text x="620" y="131.1">4</text>
<text x="719.2" y="131.1">GND</text>
<text x="79" y="134.6">PA4/FIFOADR0</text>
<text x="535.6" y="134.6">DPLUS</text>
<text x="580.5" y="134.6">XTALOUT</text>
<text x="79" y="141.5">PA5/FIFOADR1</text>
<text x="131.3" y="138">38</text>
<text x="474.8" y="138">D_N</text>
<text x="522" y="138">9</text>
<text x="535.6" y="141.5">DMINUS</text>
<text x="83.8" y="148.5">PA6/PKTEND</text>
<text x="131.3" y="145">39</text>
<text x="244.4" y="145">U-PKTEND</text>
<text x="419" y="145">GND</text>
<text x="71.5" y="155.5">PA7/FLAGD/SLCS</text>
<text x="131.3" y="152">40</text>
<text x="691.3" y="152">U-FLAGA</text>
<text x="244.4" y="159">U-SLCS</text>
<text x="460.8" y="159">USB3V3</text>
<text x="518.9" y="159">44</text>
<text x="620" y="159">29</text>
<text x="174.6" y="166">GND</text>
<text x="535.6" y="162.5">WAKEUP</text>
<text x="573" y="162.5">CTL0/FLAGA</text>
<text x="620" y="166">30</text>
<text x="691.3" y="166">U-FLAGB</text>
<text x="518.9" y="172.9">13</text>
<text x="573.3" y="169.4">CTL1/FLAGB</text>
<text x="620" y="172.9">31</text>
<text x="425.9" y="179.9">USB5V0</text>
<text x="460.8" y="179.9">U-IFCLK</text>
<text x="535.6" y="176.4">IFCLK</text>
<text x="573.3" y="176.4">CTL2/FLAGC</text>
<text x="691.3" y="179.9">U-FLAGC</text>
<text x="244.4" y="186.9">U-FD0</text>
<text x="518.9" y="186.9">54</text>
<text x="535.6" y="190.4">CLKOUT</text>
<text x="576.1" y="197.4">RDY0/SLRD</text>
<text x="620" y="193.9">1</text>
<text x="691.3" y="193.9">USB3V3</text>
<text x="244.4" y="200.8">U-FD1</text>
<text x="620" y="200.8">2</text>
<text x="131.3" y="207.8">18</text>
<text x="419" y="207.8">SDA</text>
<text x="518.9" y="207.8">16</text>
<text x="574.8" y="204.3">RDY1/SLWR</text>
<text x="691.3" y="207.8">U-SLRD</text>
<text x="97.6" y="211.3">PB0/FD0</text>
<text x="131.3" y="214.8">19</text>
<text x="244.4" y="214.8">U-FD2</text>
<text x="419" y="214.8">SCL</text>
<text x="518.9" y="214.8">15</text>
<text x="535.6" y="211.3">SDA</text>
<text x="620" y="214.8">14 GND</text>
<text x="97.6" y="218.3">PB1/FD1</text>
<text x="131.3" y="221.8">20</text>
<text x="535.6" y="218.3">SCL</text>
<text x="577.7" y="218.3">RESERVED</text>
<text x="691.3" y="221.8">USB3V3</text>
<text x="5" y="227.8">B</text>
<text x="97.6" y="225.3">PB2/FD2</text>
<text x="794" y="227.8">B</text>
<text x="97.6" y="232.2">PB3/FD3</text>
<text x="131.3" y="228.8">21</text>
<text x="244.4" y="228.8">U-FD3</text>
<text x="97.6" y="239.2">PB4/FD4</text>
<text x="131.3" y="235.7">22</text>
<text x="691.3" y="235.7">U-SLWR</text>
<text x="131.3" y="242.7">23</text>
<text x="244.4" y="242.7">U-FD4</text>
<text x="97.6" y="246.2">PB5/FD5</text>
<text x="131.3" y="249.7">24</text>
<text x="97.6" y="253.2">PB6/FD6</text>
<text x="131.3" y="256.7">25</text>
<text x="244.4" y="256.7">U-FD5</text>
<text x="97.6" y="260.2">PB7/FD7</text>
<text x="244.4" y="270.6">U-FD6</text>
<text x="244.4" y="284.6">U-FD7</text>
<text x="546.9" y="284.6">53</text>
<text x="620" y="284.6">55</text>
<text x="649.4" y="284.6">USB3V3</text>
<text x="546.9" y="291.6">56</text>
<text x="563.5" y="288.1">GND</text>
<text x="596.9" y="288.1">VCC</text>
<text x="620" y="291.6">7</text>
<text x="546.9" y="298.5">10</text>
<text x="563.5" y="295">GND</text>
<text x="596.9" y="295">VCC</text>
<text x="620" y="298.5">11</text>
<text x="546.9" y="305.5">12</text>
<text x="563.5" y="302">GND</text>
<text x="596.9" y="302">VCC</text>
<text x="620" y="305.5">17</text>
<text x="563.5" y="309">GND</text>
<text x="596.9" y="309">VCC</text>
<text x="188.5" y="312.5">TDO-FX2</text>
<text x="546.9" y="312.5">26</text>
<text x="563.5" y="316">GND</text>
<text x="596.9" y="316">VCC</text>
<text x="620" y="312.5">27</text>
<text x="546.9" y="319.5">28</text>
<text x="563.5" y="322.9">GND</text>
<text x="596.9" y="322.9">VCC</text>
<text x="620" y="319.5">32</text>
<text x="307.2" y="326.4">GND</text>
<text x="372" y="326.4">S1</text>
<text x="388.9" y="329.9">S1</text>
<text x="414.6" y="329.9">S3</text>
<text x="431.5" y="326.4">S3</text>
<text x="546.9" y="326.4">41</text>
<text x="563.5" y="329.9">GND</text>
<text x="596.9" y="329.9">VCC</text>
<text x="620" y="326.4">43</text>
<text x="131.3" y="333.4">45</text>
<text x="188.5" y="333.4">TDO-USB</text>
<text x="375.4" y="333.4">5</text>
<text x="509.7" y="333.4">GND</text>
<text x="549.9" y="333.4">6</text>
<text x="620" y="333.4">3</text>
<text x="97.3" y="336.9">PD0/FD8</text>
<text x="131.3" y="340.4">46</text>
<text x="375.4" y="340.4">4</text>
<text x="388.9" y="336.9">G</text>
<text x="563.5" y="336.9">AGND</text>
<text x="588.2" y="337" transform="rotate(-90 588.2 337)">PAD</text>
<text x="592.4" y="336.9">AVCC</text>
<text x="97.3" y="343.9">PD1/FD9</text>
<text x="131.3" y="347.4">47</text>
<text x="307.2" y="347.4">D_P</text>
<text x="375.4" y="347.4">3</text>
<text x="388.9" y="343.9">ID</text>
<text x="94.2" y="350.9">PD2/FD10</text>
<text x="388.9" y="350.9">D+</text>
<text x="584.7" y="351" transform="rotate(-90 584.7 351)">P</text>
<text x="94.2" y="357.8">PD3/FD11</text>
<text x="131.3" y="354.3">48</text>
<text x="188.5" y="354.3">TMS</text>
<text x="307.2" y="354.3">D_N</text>
<text x="375.4" y="354.3">2</text>
<text x="388.9" y="357.8">D-</text>
<text x="94.2" y="364.8">PD4/FD12</text>
<text x="131.3" y="361.3">49</text>
<text x="307.2" y="361.3">USB5V0</text>
<text x="375.4" y="361.3">1</text>
<text x="388.9" y="364.8">V</text>
<text x="551.6" y="361.3">GND</text>
<text x="691.3" y="361.3">GND</text>
<text x="94.2" y="371.8">PD5/FD13</text>
<text x="131.3" y="368.3">50</text>
<text x="372" y="368.3">S2</text>
<text x="388.9" y="371.8">S2</text>
<text x="414.6" y="371.8">S4</text>
<text x="431.5" y="368.3">S4</text>
<text x="5" y="376.1">C</text>
<text x="131.3" y="375.3">51</text>
<text x="188.5" y="375.3">TCK</text>
<text x="794" y="376.1">C</text>
<text x="94.2" y="378.8">PD6/FD14</text>
<text x="131.3" y="382.3">52</text>
<text x="94.2" y="385.7">PD7/FD15</text>
<text x="188.5" y="410.2">USB-ON</text>
<text x="677.3" y="410.2">USB3V3</text>
<text x="684.3" y="438.1">GND</text>
<text x="677.3" y="445.1">USB3V3</text>
<text x="432.9" y="452">USB3V3</text>
<text x="684.3" y="473">GND</text>
<text x="69.8" y="479.9">USB5V0</text>
<text x="117" y="479.9">1</text>
<text x="173.2" y="479.9">5</text>
<text x="279.3" y="479.9">USB3V3</text>
<text x="439.9" y="479.9">GND</text>
<text x="130.6" y="483.4">IN</text>
<text x="150" y="483.4">OUT</text>
<text x="403.2" y="482.8" transform="rotate(-90 403.2 482.8)">8</text>
<text x="117" y="493.9">3</text>
<text x="130.6" y="497.4">SHDN BYP</text>
<text x="173.2" y="493.9">4</text>
<text x="342.1" y="493.9">USB3V3</text>
<text x="375.4" y="493.9">1</text>
<text x="388.9" y="497.4">A0</text>
<text x="375.4" y="500.9">2</text>
<text x="431.5" y="500.9">5</text>
<text x="481.8" y="500.9">SDA</text>
<text x="523.7" y="500.9">Title</text>
<text x="743.6" y="500.9">Rev</text>
<text x="375.4" y="507.9">3</text>
<text x="388.9" y="504.4">A1</text>
<text x="406.7" y="506.2" transform="rotate(-90 406.7 506.2)">VCC</text>
<text x="408.7" y="504.4">SDA</text>
<text x="148.3" y="511.5" transform="rotate(-90 148.3 511.5)">GND</text>
<text x="388.9" y="511.3">A2</text>
<text x="431.5" y="514.8">6</text>
<text x="460.8" y="514.8">SCL</text>
<text x="342.1" y="521.8">GND</text>
<text x="375.4" y="521.8">7</text>
<text x="409.9" y="518.3">SCL</text>
<text x="743.6" y="521.8">Copyright2007</text>
<text x="4.7" y="524.4">D</text>
<text x="144.8" y="525.1" transform="rotate(-90 144.8 525.1)">2</text>
<text x="388.9" y="525.3">WP</text>
<text x="406.7" y="525.4" transform="rotate(-90 406.7 525.4)">VSS</text>
<text x="793.8" y="524.4">D</text>
<text x="523.7" y="528.8">Circuit</text>
<text x="69.8" y="535.8">GND</text>
<text x="403.2" y="539" transform="rotate(-90 403.2 539)">4</text>
<text x="544.6" y="535.8">USB Controller</text>
<text x="523.7" y="542.7">Doc#</text>
<text x="419" y="549.7">GND</text>
<text x="544.6" y="546.2">500-134</text>
<text x="523.7" y="556.7">Engineer</text>
<text x="551.6" y="556.7">NEA</text>
<text x="523.7" y="563.7">Author</text>
<text x="551.6" y="563.7">GMA</text>
<text x="523.7" y="570.6">Date</text>
<text x="551.6" y="570.6">7/19/2007</text>
<text x="523.7" y="577.6">Sheet# 02</text>
<text x="558.6" y="577.6">out of</text>
<text x="579.5" y="577.6">11</text>
<text x="98.9" y="588.1">1</text>
<text x="299.6" y="588.1">2</text>
<text x="500.4" y="588.1">3</text>
<text x="701.1" y="588.1">4</text>
</g>
<g font-size="6.1" fill="#800000">
<text x="149.4" y="69.7">R35</text>
<text x="170.4" y="69.7">R36</text>
<text x="191.3" y="69.7">R37</text>
<text x="149.4" y="76.6">10K</text>
<text x="170.4" y="76.6">10K</text>
<text x="191.3" y="76.6">10K</text>
<text x="76.8" y="89.2">CY7C68013A-56</text>
<text x="225.5" y="86.4">R39</text>
<text x="687.8" y="84.3">C2</text>
<text x="87.3" y="96.2">PORT A</text>
<text x="211.6" y="100.4">R40</text>
<text x="225.5" y="99">75</text>
<text x="687.8" y="101.1">12pF</text>
<text x="449.7" y="104.6">R38</text>
<text x="550.9" y="103.2">CY7C68013A-56</text>
<text x="211.6" y="112.9">75</text>
<text x="449.7" y="111.5">100K</text>
<text x="564.9" y="110.8">MISC</text>
<text x="677.3" y="110.1">X1</text>
<text x="225.5" y="114.3">R41</text>
<text x="677.3" y="117.1">24MHz</text>
<text x="211.6" y="128.3">R43</text>
<text x="225.5" y="126.9">75</text>
<text x="687.8" y="126.2">C3</text>
<text x="451.8" y="134.6">C4</text>
<text x="211.6" y="140.8">75</text>
<text x="225.5" y="142.2">R46</text>
<text x="451.8" y="141.5">47nF</text>
<text x="687.8" y="142.9">12pF</text>
<text x="657.8" y="149.2">R42</text>
<text x="225.5" y="154.8">75</text>
<text x="211.6" y="156.2">R49</text>
<text x="490.9" y="156.2">R44</text>
<text x="657.8" y="161.8">75</text>
<text x="69.8" y="166">IC2A</text>
<text x="155" y="163.2">R50</text>
<text x="671.7" y="163.2">R45</text>
<text x="211.6" y="168.7">75</text>
<text x="490.9" y="168.7">10K</text>
<text x="155" y="175.7">10K</text>
<text x="490.9" y="177.1">R47</text>
<text x="657.8" y="177.1">R48</text>
<text x="671.7" y="175.7">75</text>
<text x="225.5" y="184.1">R54</text>
<text x="490.9" y="189.7">75</text>
<text x="657.8" y="189.7">75</text>
<text x="671.7" y="191.1">R51</text>
<text x="76.1" y="194.6">CY7C68013A-56</text>
<text x="225.5" y="196.7">75</text>
<text x="435.7" y="195.3">R52</text>
<text x="456.7" y="195.3">R53</text>
<text x="87.3" y="200.8">PORT B</text>
<text x="211.6" y="198.1">R56</text>
<text x="435.7" y="202.2">2.2K</text>
<text x="456.7" y="202.2">2.2K</text>
<text x="671.7" y="203.6">10K</text>
<text x="211.6" y="210.6">75</text>
<text x="225.5" y="212">R57</text>
<text x="671.7" y="219">R55</text>
<text x="211.6" y="226">R58</text>
<text x="225.5" y="224.6">75</text>
<text x="530.7" y="228.8">IC2D</text>
<text x="671.7" y="231.5">10K</text>
<text x="211.6" y="238.5">75</text>
<text x="225.5" y="239.9">R59</text>
<text x="211.6" y="253.9">R60</text>
<text x="225.5" y="252.5">75</text>
<text x="211.6" y="266.4">75</text>
<text x="225.5" y="267.8">R61</text>
<text x="69.8" y="270.6">IC2B</text>
<text x="564.2" y="270.6">CY7C68013A-56</text>
<text x="211.6" y="281.8">R62</text>
<text x="225.5" y="280.4">75</text>
<text x="576.1" y="277.6">POWER</text>
<text x="211.6" y="294.3">75</text>
<text x="321.5" y="305.5">C151</text>
<text x="349.1" y="305.5">1nF/250V</text>
<text x="169.7" y="309.7">R63</text>
<text x="78.9" y="320.2">CY7C68013A-56</text>
<text x="169.7" y="322.3">100</text>
<text x="337.3" y="323.6">R70</text>
<text x="387.5" y="319.5">USB Mini AB</text>
<text x="87.3" y="326.4">PORT D</text>
<text x="169.7" y="330.6">R64</text>
<text x="349.1" y="333.4">1M</text>
<text x="169.7" y="343.2">100</text>
<text x="558.6" y="347.4">IC2E</text>
<text x="169.7" y="351.6">R66</text>
<text x="640.3" y="350.9">C5</text>
<text x="661.2" y="350.9">C6</text>
<text x="682.2" y="350.9">C7</text>
<text x="640.3" y="357.8">4.7uF</text>
<text x="661.2" y="357.8">4.7uF</text>
<text x="682.2" y="357.8">47nF</text>
<text x="169.7" y="364.1">100</text>
<text x="169.7" y="372.5">R67</text>
<text x="384" y="382.3">J2</text>
<text x="169.7" y="385">100</text>
<text x="69.8" y="396.2">IC2C</text>
<text x="521.6" y="427.6">C12</text>
<text x="542.5" y="427.6">C13</text>
<text x="563.5" y="427.6">C14</text>
<text x="584.4" y="427.6">C15</text>
<text x="605.4" y="427.6">C16</text>
<text x="626.3" y="427.6">C17</text>
<text x="647.3" y="427.6">C18</text>
<text x="668.2" y="427.6">C19</text>
<text x="521.6" y="434.6">47nF</text>
<text x="542.5" y="434.6">47nF</text>
<text x="563.5" y="434.6">47nF</text>
<text x="584.4" y="434.6">47nF</text>
<text x="605.4" y="434.6">47nF</text>
<text x="626.3" y="434.6">47nF</text>
<text x="647.3" y="434.6">47nF</text>
<text x="668.2" y="434.6">0.47uF</text>
<text x="521.6" y="462.5">C21</text>
<text x="542.5" y="462.5">C22</text>
<text x="563.5" y="462.5">C23</text>
<text x="584.4" y="462.5">C24</text>
<text x="605.4" y="462.5">C25</text>
<text x="626.3" y="462.5">C26</text>
<text x="647.3" y="462.5">C27</text>
<text x="133.4" y="473">LTC1844</text>
<text x="423.8" y="469.5">C20</text>
<text x="521.6" y="469.5">10nF</text>
<text x="542.5" y="469.5">10nF</text>
<text x="563.5" y="469.5">10nF</text>
<text x="584.4" y="469.5">10nF</text>
<text x="605.4" y="469.5">10nF</text>
<text x="626.3" y="469.5">10nF</text>
<text x="647.3" y="469.5">10nF</text>
<text x="423.8" y="476.5">47nF</text>
<text x="197.6" y="491.1">R65</text>
<text x="407.1" y="486.9">24AA128</text>
<text x="242.3" y="497.4">C8</text>
<text x="263.2" y="497.4">C9</text>
<text x="446.9" y="493.9">JP6</text>
<text x="197.6" y="503.7">620</text>
<text x="95.7" y="504.4">C11</text>
<text x="242.3" y="504.4">10nF</text>
<text x="263.2" y="504.4">1uF</text>
<text x="95.7" y="511.3">1uF</text>
<text x="125.7" y="521.8">IC4</text>
<text x="197.6" y="519">R68</text>
<text x="197.6" y="531.6">390</text>
<text x="384" y="535.8">IC5</text>
</g>
</svg>
